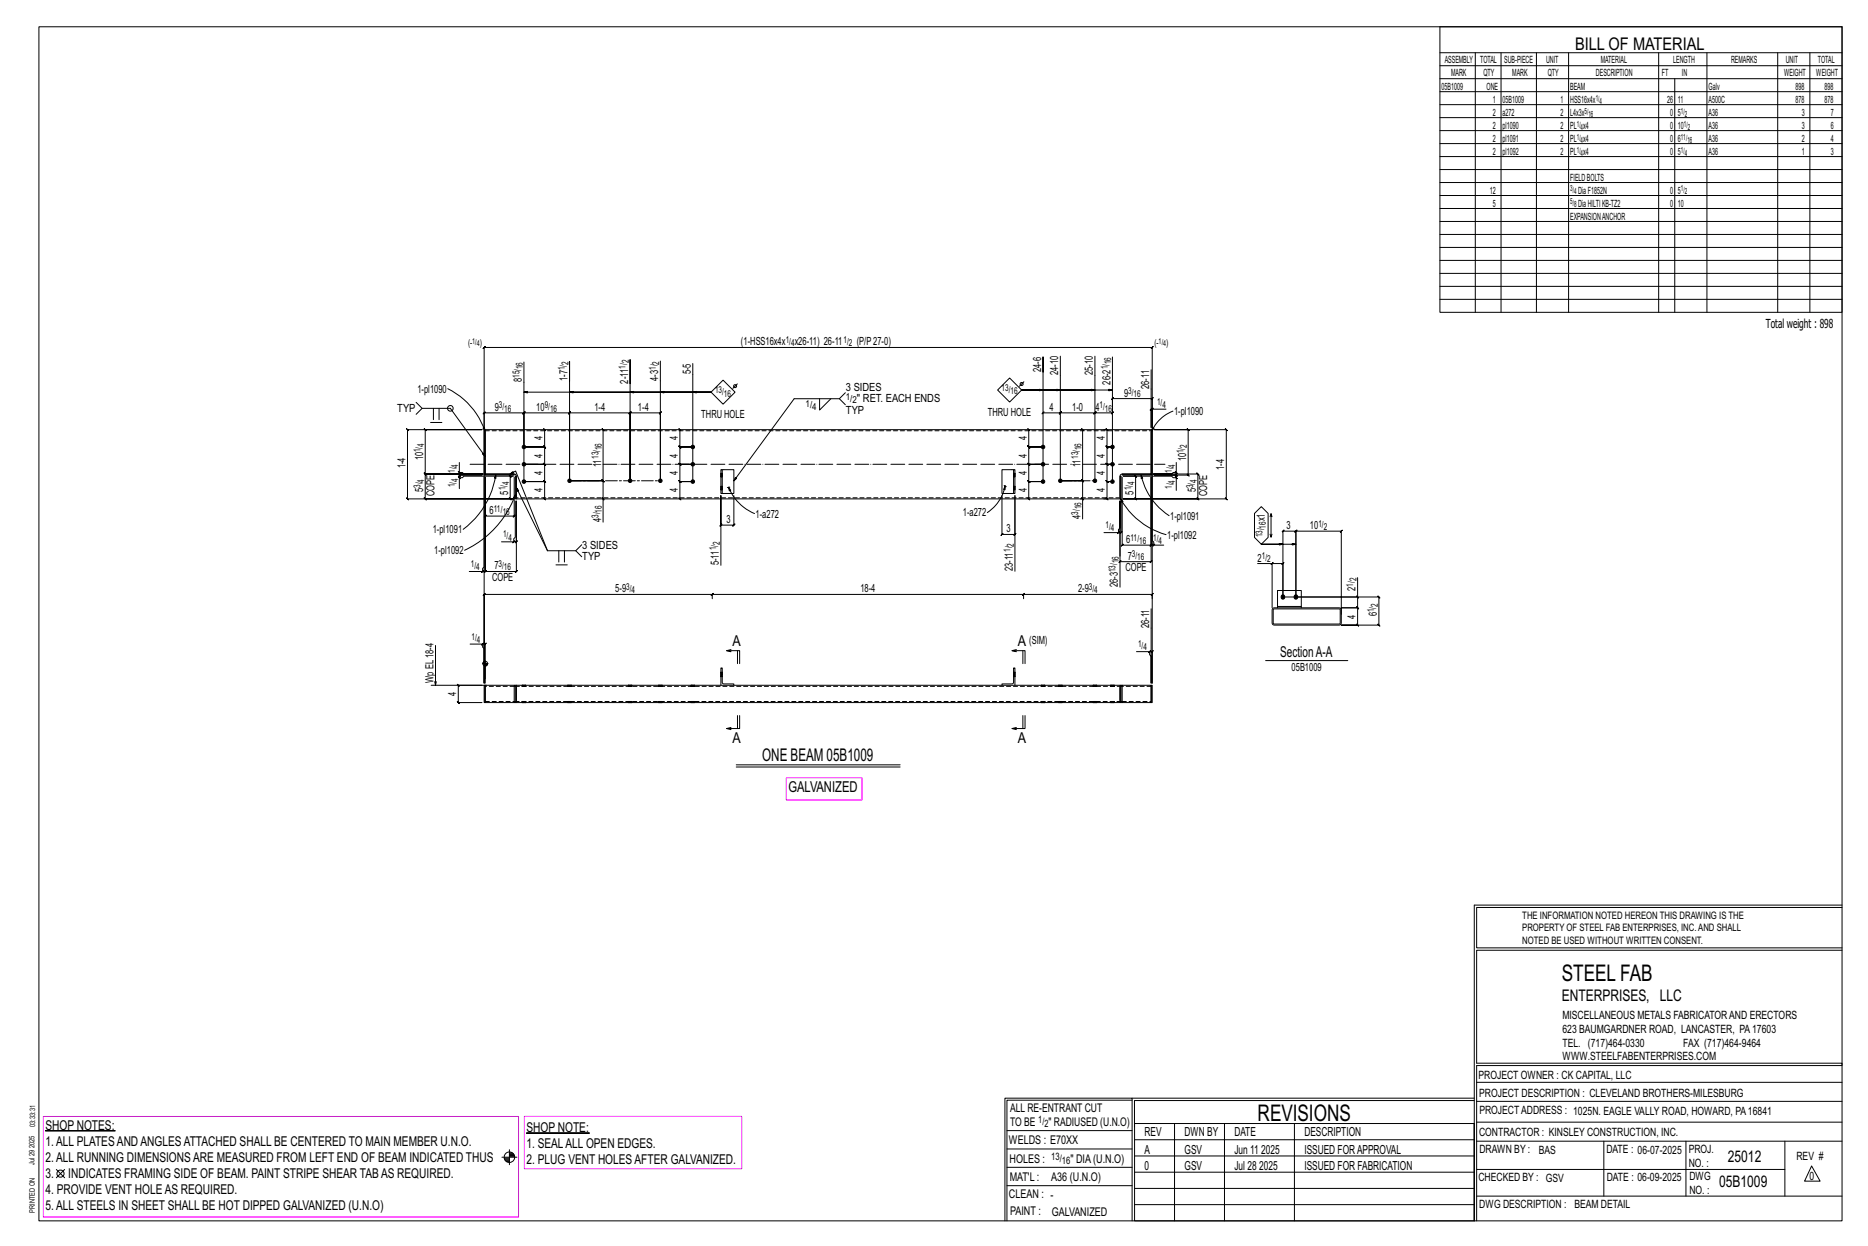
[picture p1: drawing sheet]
<svg xmlns="http://www.w3.org/2000/svg" width="914mm" height="610mm" viewBox="0 0 914 610" stroke-linecap="round" stroke-linejoin="round" font-family="sans-serif">
<g fill="#000" stroke="#000" stroke-width=".49">
<path d="M22 553h34zM258 554h31z"/>
<circle cx="256" cy="219" r=".9"/>
<circle cx="339" cy="219" r=".9"/>
<circle cx="511" cy="219" r=".9"/>
<circle cx="545" cy="219" r=".9"/>
<circle cx="256" cy="227" r=".9"/>
<circle cx="256" cy="236" r=".9"/>
<circle cx="279" cy="235" r=".9"/>
<circle cx="308" cy="235" r=".9"/>
<circle cx="323" cy="235" r=".9"/>
<circle cx="339" cy="236" r=".9"/>
<circle cx="339" cy="227" r=".9"/>
<circle cx="511" cy="236" r=".9"/>
<circle cx="511" cy="227" r=".9"/>
<circle cx="519" cy="235" r=".9"/>
<circle cx="536" cy="235" r=".9"/>
<circle cx="545" cy="227" r=".9"/>
<circle cx="545" cy="236" r=".9"/>
<circle cx="628" cy="292" r="1"/>
<circle cx="634" cy="292" r="1"/>
</g>
<g fill="none" stroke="#000" stroke-width=".49">
<path d="M19 13h883v584h-883zM705 13h197v140h-197zM705 26h197M705 32h197M705 39h197M722 26v127M735 26v127M752 26v127M768 26v127M812 26v127M820 39v114M836 26v127"/>
<path d="M870 26v127M886 26v127M705 45h197M705 51h197M705 58h197M705 64h197M705 70h197M705 77h197M705 83h197M705 89h197M705 96h197M705 102h197"/>
<path d="M705 108h197M705 115h197M705 121h197M705 127h197M705 134h197M705 140h197M705 146h197M256 177v59M323 177v58v-33l1-1-1 1h-15l1-1-1 1v33v-33l1-1-1 1h-29v-1l-1 1h1v33v-33v-1l-1 1h1h-23l1-1-1 1v17v-17l1-1-1 1h-19v-1l-1 1h1v7M339 178v58M519 174v61M536 174v61"/>
<path d="M545 175v61M204 197l3 3h13l18 23M207 200l-3 3M212 200v5M215 200v5M219 190a36 36 0 0 1 18 21M256 192h92h-69M279 186v-9v58M308 188v-12v59M308 192h40h-25M339 192h9M354 186l6 6-6 6-6-6z"/>
<path d="M361 188l-2 2M401 195v6l6-6M411 195l3 3M414 192l-3 3h-22l-30 40M494 185l6 6-6 6-6-6zM501 187l-2 2M511 182v-7v61M511 191h-11h19M536 191h-36h45M563 181v28v-9v1l1-1h-1h1M565 200l-1 1zM199 210h37h-28l1 1-1-1v22v-1l1 1h-1h28h-28v-1l1 1h-1v12l1 1-1-1h43h-52l1 1-1-1v-34l1 1z"/>
<path d="M211 207h5M236 209h1v2zM237 210h1v22h-1zM238 211v21h14l1 1v10M238 210h325M267 210h-1l1 1v-1v9l-1-1 1 1h-11h11l-1-1 1 1v8h-1l1 1v-1h-11h11h-1l1 1v-1v9l-1-1 1 1h-11h11l-1-1 1 1v8M295 210l1 1-1-1v25l1 1-1-1h-16h16l1 1-1-1v9l1 1-1-1v11M333 210h-1l1 1v-1v9l-1-1 1 1h6h-6l-1-1 1 1v8h-1l1 1v-1h6h-6h-1l1 1v-1v9l-1-1 1 1h6h-6l-1-1 1 1v8M504 210h-1l1 1v-1v9l-1-1 1 1h7h-7l-1-1 1 1v8h-1l1 1v-1h7h-7h-1l1 1v-1v9l-1-1 1 1h7h-7l-1-1 1 1v8M511 201l-1 1zM529 210h1h-1l1 1v-1v25h-1l1 1v-1h-11h11h-1l1 1v-1v9M540 210h2h-1l1 1v-1v9l-1-1 1 1h3h-3l-1-1 1 1v8h-1l1 1v-1h3h-3h-1l1 1v-1v9l-1-1 1 1h3h-3l-1-1 1 1v8h-1l1 1-2-1"/>
<path d="M563 210h1v22h-1zM563 211v21h-14l-1 1v10M564 209l1 1-1 1zM571 200h-7v9v-14h1l-1 1v-1h-19l-1 1 1-1v7v-1l-1 1h1h-9v-1l-1 1 1-1-1 1h1h-17l1-1-1 1 1-1-1 1h-8M574 201a19 19 0 0 0-10 10M224 233l1 1zM224 231l1 1zM225 239v-5h1l1-1h24l-2-1 1 1v11h-1l1 1v-1h1M225 231v1h-1l1 1v-1h11h-11h-1l1 1v-1v2M225 226v5h1l1 1h9M237 233v44l-1 1v2h-6M238 232h14h-14z"/>
<path d="M238 233v19l-1 1 1-1h14l-1 1 1-1v-19M243 232v2h-1zM243 232a41 41 0 0 1-16 27M250 232l2-2 16 39M252 233h1v11h-1zM253 239l15 30M353 230h1v11h-1zM354 230h5v11h-5M357 238l1 2h-1zM357 238a24 24 0 0 0 12 13M357 238h-1M357 238h.1"/>
<path d="M492 238h.1M492 238v2l-1-1zM492 238a20 20 0 0 1-9 13M492 238h1M496 230h1v11h-1zM496 230h-6v11h6M548 233h1v11h-1zM549 232h14h-14zM549 233v34l1-1-1 1h14l1-1-1 1v-34M559 232v2zM559 232a32 32 0 0 0 13 20M563 233v42l1-1-1 1h-15"/>
<path d="M563 233v34l1-1-1 1h2M564 233v31l1 1v2h5M565 232h11h-1l1 1v-1v2M575 233l1 1zM575 231l1 1zM576 226v5h-2v1h-9h21v-1l1 1h-1v12l1 1-1-1h-36h50l1 1-1-1v-34l1 1-1-1h-35h17h-1l1 1v-1v22h-1l1 1v-1h-17M576 240v-6h-2v-1h-24h6l-1-1 1 1v11h-1l1 1v-1h-6M576 231v1h-1l1 1v-1h-11M252 245v18l-1 1v1h-6M252 242v2h-1zM252 242a48 48 0 0 1-25 27M253 244h295"/>
<path d="M266 244l1 1zM332 244l1 1zM359 242v15l1-1-1 1h-6v-1l-1 1h1v-15v35M490 242v19v1l1-1h-1h7l-1 1 1-1v-19v37M503 244l1 1zM529 244h1v10M529 244l1 1zM548 245v42M549 244l1 1-1 1zM549 244a37 37 0 0 0 22 18M549 245v16v-1l-1 1h1h-1M614 251l3-3 4 3v12l-4 3-3-3z"/>
<path d="M622 251v2M623 253l-1-2v12M236 280l1-1zM251 265h2l-1 1 1-1v-20v35v-1l-1 1h1h-15v-1l-1 1h1v-47v47v-1l-1 1h1h-2M252 265l-1 1zM272 276h6M274 269v6M276 269v6M282 269l3 3M285 267l-3 2h-14M540 261h8v-2v-1v-13v27M548 275l1-1z"/>
<path d="M548 260l-1 1zM565 267v-1l-1 1zM616 276h7v21M622 261v2l1-2M622 276l1-1zM623 276h5l1-1-1 1v16M628 266h-11h17M348 291l1-1zM349 291h152l1-1-1 3M349 293v-3l-1 1h1h-112v-1l-1 1h1v43v-164h-1l1-1v1h327l1-1-1 1v164v-15l1-1-1 1h-1M501 291l1-1zM501 291h63l1-1-1 3"/>
<path d="M563 298v36v-13v-1v-1h-7M623 298l33-1 1 1-1 7v1h-33v-1zM623 298h33v7h-32zM625 297h12M625 297v-8h12v8M628 292v-32l1-1-1 1h6l1-1-1 1v32M664 292l1 1zM665 292v5h-1l1 1v-1h-8h8h-1l1 1v-1v9l-1-1 1 1h-8h18l-1-1 1 1v-14v1l-1-1h1h-41v-32l1-1-1 1h23h-1l1-1v1v41M665 283v9h-37M213 316v19M230 315h6v2h1v17M236 316l1-1z"/>
<path d="M236 315h2l-1 1 1-1v19M358 319l-2-1h6v7M358 318h-2M361 318v7M498 319l-3-1h7v7M498 318h-3M501 318v7M562 319l1-1zM211 335h27M236 335h-12l1 1-1-1v9v-1l1 1h-1h12M236 325h3M236 324v1"/>
<path d="M237 324v1M237 335h1v9h-1zM238 323v9M238 325v1M238 325h.1M239 325h.1M252 335h-14v9h14M252 336h.1M252 335v9M253 335h-1v9M253 335v9h-1M253 336v7"/>
<path d="M253 335h295M256 335h.1M256 336h.1M257 335h.1M257 336h.1M278 335h.1M278 336h.1M280 335h.1M280 336h.1M308 335h.1M308 336h.1M309 335h.1"/>
<path d="M309 336h.1M322 335h.1M322 336h.1M324 335h.1M324 336h.1M338 335h.1M338 336h.1M340 335h.1M340 336h.1M353 331h.1M353 329h.1M353 335v-8h1v7l5 1"/>
<path d="M354 331h.1M354 329h.1M490 335l6-1v-7h1v8M496 331h.1M496 329h.1M497 331h.1M497 329h.1M510 335h.1M510 336h.1M511 335h.1M511 336h.1M518 335h.1"/>
<path d="M518 336h.1M520 335h.1M520 336h.1M535 335h.1M535 336h.1M537 335h.1M537 336h.1M544 335h.1M544 336h.1M545 335h.1M545 336h.1M548 336v7"/>
<path d="M549 335v9h-1v-9h1M549 336h.1M549 335h14v9h-14zM563 335h1v9h-1zM620 323h40M252 343h.1M253 344h295M256 343h.1M256 344h.1M257 343h.1M257 344h.1M278 343h.1"/>
<path d="M278 344h.1M280 343h.1M280 344h.1M308 343h.1M308 344h.1M309 343h.1M309 344h.1M322 343h.1M322 344h.1M324 343h.1M324 344h.1M338 343h.1"/>
<path d="M338 344h.1M340 343h.1M340 344h.1M358 356h-2M361 350v6M362 350v6h-6l2 1M498 356h-3M501 350v6M502 350v6h-7l3 1M510 343h.1M510 344h.1M511 343h.1"/>
<path d="M511 344h.1M518 343h.1M518 344h.1M520 343h.1M520 344h.1M535 343h.1M535 344h.1M537 343h.1M537 344h.1M544 343h.1M544 344h.1M545 343h.1"/>
<path d="M545 344h.1M549 344h.1M549 343h.1M360 374h81M360 375h81M722 443v154M722 443h180M902 444h-179v20h179M902 465h-179v55h179v1h-179v76M554 538h-61v59M554 537h168M722 538h-167v13"/>
<path d="M723 539h179M723 530h179M493 553h61M555 550h167v47h-167zM555 558h167M575 550v47M599 550v47M634 550v47M723 549h179M723 558h179M785 558v27M825 558v27"/>
<path d="M874 558v27M28 572l4 4M32 572l-4 4M246 566h7M247 567h2M247 568h2M248 568h1M249 562v8M249 564h2M249 566h3M249 565h3M493 571h61"/>
<path d="M493 562h61M555 573h167M555 566h167M723 572h151M887 570l4 8h-8zM492 597v-60h62v60M493 580h61M555 589h167M555 581h167M723 585h179"/>
<circle cx="220" cy="200" r="1.4"/>
<circle cx="360" cy="189" r=".7"/>
<circle cx="500" cy="188" r=".7"/>
<circle cx="238" cy="325" r="1.2"/>
<circle cx="30" cy="574" r="1.8"/>
<circle cx="249" cy="566" r="2.6"/>
</g>
<path d="M385 381h37v10h-37zM21 546h233v49h-233zM257 546h106v26h-106z" fill="none" stroke="#f0f" stroke-width=".5"/>
<g fill="none" stroke="#000" stroke-width=".49" stroke-dasharray="2 1.4">
<path d="M238 211h325M353 233h1zM353 233h.1M353 233h1M353 232h1M353 240h1zM353 240v-1M353 239l1 1M353 239h1M353 238h1M354 233l-1-1 1 1M354 239h-1h1"/>
<path d="M496 238h1zM496 238l1 1-1-1M496 232h1zM496 232h1h-1M497 238h.1M497 238h-1M497 239h-1M497 240h-1M497 232h.1M497 232h-1M497 233h-1M548 244h-295"/>
<path d="M252 336h-14M252 336h297M256 335v1M256 335h.1M256 335l1 1zM256 336h.1M257 335v1M257 335h.1M257 336h.1M257 336v-1M278 335v1M278 335h.1"/>
<path d="M279 335v1zM279 335l-1 1M279 336h-1M279 335v1M280 335h.1M280 336h.1M280 336v-1M308 335v1M308 335h.1M308 335l1 1zM308 336h.1M309 335v1"/>
<path d="M309 335h.1M309 336h.1M309 336v-1M322 335v1M322 335h.1M323 335l-1 1M323 335l1 1zM323 335v1M323 336h.1M324 335v1M324 335h.1M324 336h.1"/>
<path d="M324 336v-1M338 335v1M338 335h.1M339 335l-1 1M339 335v1zM339 335v1M339 336h.1M340 335v1M340 335h.1M340 336h.1M340 336v-1M353 330h1"/>
<path d="M353 329h1M353 329h.1M353 331h.1M353 331h1M353 330l1 1M354 329h-1M354 329h.1M354 330h-1l1 1M496 331h.1M496 330h1l-1-1M496 331h1M497 329h-1"/>
<path d="M497 330h-1M497 331h-1M497 331h.1M497 329h.1M497 330l-1-1M510 335v1M510 335h.1M511 335v1zM511 335l-1 1M511 336h-1M511 335v1M511 335h.1"/>
<path d="M511 336h.1M511 336v-1M518 335v1M518 335h.1M519 335l-1 1M519 335v1zM519 336h.1M519 335v1M520 335v1M520 335h.1M520 336h.1M520 336v-1"/>
<path d="M535 335v1M535 335h.1M536 335l-1 1M536 335v1zM536 336h.1M536 335v1M537 335v1M537 335h.1M537 336h.1M537 336v-1M544 335v1M544 335h.1"/>
<path d="M545 335v1zM545 335l-1 1M545 336h-1M545 335v1M545 335h.1M545 336h.1M545 336v-1M563 336h-14M238 343h14M256 343h.1M256 343v1M256 344h.1"/>
<path d="M256 344v-1M256 343v1zM256 344l1-1M256 343h1M257 344v-1M257 344h.1M278 343h.1M278 343v1M278 344h.1M278 344v-1M278 343l1 1zM279 344v-1"/>
<path d="M279 343h.1M279 344l1-1M280 344v-1M280 344h.1M308 343h.1M308 343v1M308 344h.1M308 344v-1M308 343v1zM308 344l1-1M308 343h1M309 344v-1"/>
<path d="M309 344h.1M322 343h.1M322 343v1M322 344h.1M323 344v-1M323 343v1zM323 344l1-1M323 343h1M324 344v-1M324 344h.1M338 343h.1M338 343v1"/>
<path d="M338 344h.1M339 344v-1M339 343v1zM339 344l1-1M339 343h.1M340 344v-1M340 344h.1M510 343h.1M510 343v1M510 344h.1M510 344v-1M510 343l1 1z"/>
<path d="M511 344v-1M511 343h.1M511 344h.1M518 343h.1M518 343v1M518 344h.1M518 344v-1M519 343v1zM519 344v-1M519 344l1-1M519 343h.1M520 344v-1"/>
<path d="M520 344h.1M535 343h.1M535 343v1M535 344h.1M535 344v-1M536 343v1zM536 344v-1M536 344l1-1M536 343h.1M537 344v-1M537 344h.1M544 343h.1"/>
<path d="M544 343v1M544 344h.1M544 344v-1M544 343l1 1zM545 344v-1M545 343h.1M545 344h.1M549 343h-297M549 343h14"/>
</g>
<path d="M230 227h60M295 227h229M530 227h40" fill="none" stroke="#000" stroke-width=".49" stroke-dasharray="6.8 1 0 1"/>
<path d="M279 235h44M519 235h17" fill="none" stroke="#000" stroke-width=".49" stroke-dasharray="5.8 1 1 1"/>
<g font-size="11.2">
<text x="764" y="480">STEEL FAB</text>
<text x="616" y="548">REVISIONS</text>
</g>
<g font-size="8.6">
<text x="771" y="24">BILL OF MATERIAL</text>
<text x="373" y="372">ONE BEAM 05B1009</text>
</g>
<g font-size="7.9">
<text x="765" y="490">ENTERPRISES, LLC</text>
<text x="846" y="569">25012</text>
<text x="842" y="581">05B1009</text>
</g>
<g font-size="7.3">
<text x="358" y="316">A</text>
<text x="498" y="316">A</text>
<text x="627" y="321">SectionA-A</text>
<text x="358" y="364">A</text>
<text x="498" y="364">A</text>
<text x="386" y="388">GALVANIZED</text>
</g>
<g font-size="6.6">
<text x="22" y="553">SHOP NOTES:</text>
<text x="258" y="554">SHOP NOTE:</text>
<text x="22" y="561">1.ALL PLATESANDANGLESATTACHED SHALL BE CENTERED TO MAIN MEMBER U.N.O.</text>
<text x="258" y="562">1. SEALALL OPEN EDGES.</text>
<text x="22" y="568">2.ALL RUNNING DIMENSIONSARE MEASURED FROM LEFT END OF BEAM INDICATED THUS</text>
<text x="258" y="570">2. PLUG VENT HOLESAFTER GALVANIZED.</text>
<text x="22" y="576">3.</text>
<text x="33" y="576">INDICATES FRAMING SIDE OF BEAM. PAINT STRIPE SHEAR TABAS REQUIRED.</text>
<text x="22" y="584">4. PROVIDE VENT HOLEAS REQUIRED.</text>
<text x="22" y="592">5.ALL STEELS IN SHEET SHALL BE HOT DIPPED GALVANIZED (U.N.O)</text>
</g>
<g font-size="6.1">
<text x="864" y="161">Total weight : 898</text>
<text x="560" y="556">REV</text>
<text x="580" y="556">DWN BY</text>
<text x="604" y="556">DATE</text>
<text x="639" y="556">DESCRIPTION</text>
<text x="560" y="564">A</text>
<text x="580" y="564">GSV</text>
<text x="604" y="564">Jun 11</text>
<text x="617" y="564">2025</text>
<text x="639" y="564">ISSUED FORAPPROVAL</text>
<text x="560" y="572">0</text>
<text x="580" y="572">GSV</text>
<text x="604" y="572">Jul 28</text>
<text x="616" y="572">2025</text>
<text x="639" y="572">ISSUED FOR FABRICATION</text>
</g>
<g font-size="5.9">
<text x="494" y="560">WELDS : E70XX</text>
<text x="494" y="569">HOLES :</text>
<text x="524" y="569">&quot; DIA(U.N.O)</text>
<text x="494" y="578">MAT'L :</text>
<text x="515" y="578">A36 (U.N.O)</text>
<text x="494" y="586">CLEAN : -</text>
<text x="495" y="595">PAINT :</text>
<text x="515" y="595">GALVANIZED</text>
</g>
<g font-size="5.8">
<text x="494" y="544">ALL RE-ENTRANT CUT</text>
<text x="494" y="551">TO BE</text>
<text x="513" y="551">&quot; RADIUSED (U.N.O)</text>
</g>
<g font-size="5.6">
<text x="765" y="499">MISCELLANEOUS METALS FABRICATORAND ERECTORS</text>
<text x="765" y="505">623 BAUMGARDNER ROAD, LANCASTER, PA17603</text>
<text x="765" y="512">TEL. (717)464-0330</text>
<text x="824" y="512">FAX (717)464-9464</text>
<text x="765" y="519">WWW.STEELFABENTERPRISES.COM</text>
<text x="724" y="528">PROJECT OWNER : CK CAPITAL, LLC</text>
<text x="724" y="537">PROJECT DESCRIPTION : CLEVELAND BROTHERS-MILESBURG</text>
<text x="724" y="545">PROJECTADDRESS : 1025N. EAGLE VALLY ROAD, HOWARD, PA16841</text>
<text x="724" y="556">CONTRACTOR : KINSLEY CONSTRUCTION, INC.</text>
<text x="724" y="564">DRAWN BY :</text>
<text x="753" y="564">BAS</text>
<text x="786" y="564">DATE : 06-07-2025</text>
<text x="827" y="564">PROJ.</text>
<text x="879" y="568">REV #</text>
<text x="827" y="571">NO. :</text>
<text x="724" y="578">CHECKED BY : GSV</text>
<text x="787" y="578">DATE : 06-09-2025</text>
<text x="827" y="578">DWG</text>
<text x="886" y="578">0</text>
<text x="827" y="584">NO. :</text>
<text x="724" y="591">DWG DESCRIPTION : BEAM DETAIL</text>
</g>
<g font-size="5.5">
<text x="363" y="169">(1-HSS16x4x</text>
<text x="389" y="169">x26-11) 26-11</text>
<text x="419" y="169">(P/P27-0)</text>
<text x="338" y="183" transform="rotate(-90 338 183)">5-5</text>
<text x="510" y="182" transform="rotate(-90 510 182)">24-6</text>
<text x="518" y="184" transform="rotate(-90 518 184)">24-10</text>
<text x="535" y="184" transform="rotate(-90 535 184)">25-10</text>
<text x="255" y="187" transform="rotate(-90 255 187)">8</text>
<text x="278" y="186" transform="rotate(-90 278 186)">1-7</text>
<text x="307" y="188" transform="rotate(-90 307 188)">2-11</text>
<text x="322" y="186" transform="rotate(-90 322 186)">4-3</text>
<text x="414" y="191">3 SIDES</text>
<text x="544" y="188" transform="rotate(-90 544 188)">26-2</text>
<text x="563" y="190" transform="rotate(-90 563 190)">26-11</text>
<text x="204" y="192">1-pl1090</text>
<text x="420" y="197">&quot; RET. EACH ENDS</text>
<text x="550" y="194">9</text>
<text x="194" y="202">TYP</text>
<text x="242" y="201">9</text>
<text x="263" y="201">10</text>
<text x="291" y="201">1-4</text>
<text x="312" y="201">1-4</text>
<text x="414" y="202">TYP</text>
<text x="484" y="203">THRU HOLE</text>
<text x="514" y="201">4</text>
<text x="525" y="201">1-0</text>
<text x="536" y="201">4</text>
<text x="575" y="203">1-pl1090</text>
<text x="343" y="204">THRU HOLE</text>
<text x="266" y="215" transform="rotate(-90 266 215)">4</text>
<text x="332" y="215" transform="rotate(-90 332 215)">4</text>
<text x="503" y="215" transform="rotate(-90 503 215)">4</text>
<text x="541" y="215" transform="rotate(-90 541 215)">4</text>
<text x="207" y="225" transform="rotate(-90 207 225)">10</text>
<text x="266" y="224" transform="rotate(-90 266 224)">4</text>
<text x="332" y="224" transform="rotate(-90 332 224)">4</text>
<text x="503" y="224" transform="rotate(-90 503 224)">4</text>
<text x="541" y="224" transform="rotate(-90 541 224)">4</text>
<text x="581" y="226" transform="rotate(-90 581 226)">10</text>
<text x="198" y="229" transform="rotate(-90 198 229)">1-4</text>
<text x="266" y="232" transform="rotate(-90 266 232)">4</text>
<text x="294" y="229" transform="rotate(-90 294 229)">11</text>
<text x="332" y="232" transform="rotate(-90 332 232)">4</text>
<text x="503" y="232" transform="rotate(-90 503 232)">4</text>
<text x="529" y="229" transform="rotate(-90 529 229)">11</text>
<text x="541" y="232" transform="rotate(-90 541 232)">4</text>
<text x="599" y="230" transform="rotate(-90 599 230)">1-4</text>
<text x="207" y="241" transform="rotate(-90 207 241)">5</text>
<text x="213" y="243" transform="rotate(-90 213 243)">COPE</text>
<text x="249" y="242" transform="rotate(-90 249 242)">5</text>
<text x="266" y="241" transform="rotate(-90 266 241)">4</text>
<text x="332" y="241" transform="rotate(-90 332 241)">4</text>
<text x="503" y="241" transform="rotate(-90 503 241)">4</text>
<text x="541" y="241" transform="rotate(-90 541 241)">4</text>
<text x="555" y="242" transform="rotate(-90 555 242)">5</text>
<text x="585" y="241" transform="rotate(-90 585 241)">5</text>
<text x="591" y="243" transform="rotate(-90 591 243)">COPE</text>
<text x="240" y="252">6</text>
<text x="294" y="255" transform="rotate(-90 294 255)">4</text>
<text x="356" y="256">3</text>
<text x="370" y="253">1-a272</text>
<text x="471" y="253">1-a272</text>
<text x="529" y="254" transform="rotate(-90 529 254)">4</text>
<text x="573" y="254">1-pl1091</text>
<text x="619" y="255" transform="rotate(-90 619 255)">x1</text>
<text x="212" y="261">1-pl1091</text>
<text x="493" y="260">3</text>
<text x="571" y="264">1-pl1092</text>
<text x="630" y="259">3</text>
<text x="641" y="259">10</text>
<text x="285" y="268">3 SIDES</text>
<text x="551" y="266">6</text>
<text x="213" y="271">1-pl1092</text>
<text x="285" y="274">TYP</text>
<text x="552" y="274">7</text>
<text x="616" y="275">2</text>
<text x="242" y="279">7</text>
<text x="352" y="277" transform="rotate(-90 352 277)">5-11</text>
<text x="496" y="279" transform="rotate(-90 496 279)">23-11</text>
<text x="551" y="279">COPE</text>
<text x="241" y="284">COPE</text>
<text x="547" y="287" transform="rotate(-90 547 287)">26-3</text>
<text x="301" y="290">5-9</text>
<text x="421" y="290">18-4</text>
<text x="528" y="290">2-9</text>
<text x="664" y="289" transform="rotate(-90 664 289)">2</text>
<text x="664" y="303" transform="rotate(-90 664 303)">4</text>
<text x="674" y="302" transform="rotate(-90 674 302)">6</text>
<text x="563" y="307" transform="rotate(-90 563 307)">26-11</text>
<text x="504" y="315">(SIM)</text>
<text x="632" y="328">05B1009</text>
<text x="212" y="334" transform="rotate(-90 212 334)">Wp EL18-4</text>
<text x="223" y="340" transform="rotate(-90 223 340)">4</text>
</g>
<g font-size="5">
<text x="745" y="450">THE INFORMATION NOTED HEREON THIS DRAWING IS THE</text>
<text x="745" y="456">PROPERTY OF STEEL FAB ENTERPRISES, INC.AND SHALL</text>
<text x="745" y="462">NOTED BE USED WITHOUT WRITTEN CONSENT.</text>
<text x="508" y="550">1/</text>
<text x="511" y="551">2</text>
<text x="515" y="568">13/</text>
<text x="520" y="570">16</text>
</g>
<g font-size="4.9">
<text x="707" y="31">ASSEMBLY</text>
<text x="725" y="31">TOTAL</text>
<text x="736" y="31">SUB-PIECE</text>
<text x="757" y="31">UNIT</text>
<text x="784" y="31">MATERIAL</text>
<text x="819" y="31">LENGTH</text>
<text x="847" y="31">REMARKS</text>
<text x="874" y="31">UNIT</text>
<text x="890" y="31">TOTAL</text>
<text x="710" y="37">MARK</text>
<text x="726" y="37">QTY</text>
<text x="740" y="37">MARK</text>
<text x="758" y="37">QTY</text>
<text x="781" y="37">DESCRIPTION</text>
<text x="814" y="37">FT</text>
<text x="823" y="37">IN</text>
<text x="873" y="37">WEIGHT</text>
<text x="889" y="37">WEIGHT</text>
<text x="706" y="44">05B1009</text>
<text x="728" y="44">ONE</text>
<text x="769" y="44">BEAM</text>
<text x="836" y="44">Galv</text>
<text x="879" y="44">898</text>
<text x="893" y="44">898</text>
<text x="731" y="50">1</text>
<text x="736" y="50">05B1009</text>
<text x="764" y="50">1</text>
<text x="769" y="50">HSS16x4x</text>
<text x="816" y="50">26</text>
<text x="821" y="50">11</text>
<text x="836" y="50">A500C</text>
<text x="879" y="50">878</text>
<text x="893" y="50">878</text>
<text x="731" y="57">2</text>
<text x="736" y="57">a272</text>
<text x="764" y="57">2</text>
<text x="769" y="57">L4x3x</text>
<text x="818" y="57">0</text>
<text x="821" y="57">5</text>
<text x="836" y="57">A36</text>
<text x="882" y="57">3</text>
<text x="896" y="57">7</text>
<text x="731" y="63">2</text>
<text x="736" y="63">pl1090</text>
<text x="764" y="63">2</text>
<text x="769" y="63">PL x4</text>
<text x="818" y="63">0</text>
<text x="821" y="63">10</text>
<text x="836" y="63">A36</text>
<text x="882" y="63">3</text>
<text x="896" y="63">6</text>
<text x="731" y="69">2</text>
<text x="736" y="69">pl1091</text>
<text x="764" y="69">2</text>
<text x="769" y="69">PL x4</text>
<text x="818" y="69">0</text>
<text x="821" y="69">6</text>
<text x="836" y="69">A36</text>
<text x="882" y="69">2</text>
<text x="896" y="69">4</text>
<text x="731" y="76">2</text>
<text x="736" y="76">pl1092</text>
<text x="764" y="76">2</text>
<text x="769" y="76">PL x4</text>
<text x="818" y="76">0</text>
<text x="821" y="76">5</text>
<text x="836" y="76">A36</text>
<text x="882" y="76">1</text>
<text x="896" y="76">3</text>
<text x="769" y="88">FIELDBOLTS</text>
<text x="729" y="95">12</text>
<text x="772" y="95">DiaF1852N</text>
<text x="818" y="95">0</text>
<text x="821" y="95">5</text>
<text x="731" y="101">5</text>
<text x="772" y="101">DiaHILTIKB-TZ2</text>
<text x="818" y="101">0</text>
<text x="821" y="101">10</text>
<text x="769" y="107">EXPANSIONANCHOR</text>
</g>
<g font-size="4.7">
<text x="385" y="168">1/</text>
<text x="413" y="168">1/</text>
<text x="229" y="169">(-</text>
<text x="235" y="169">)</text>
<text x="387" y="169">4</text>
<text x="416" y="169">2</text>
<text x="565" y="169">(-</text>
<text x="571" y="169">)</text>
<text x="278" y="179" transform="rotate(-90 278 179)">2</text>
<text x="308" y="178" transform="rotate(-90 308 178)">2</text>
<text x="323" y="178" transform="rotate(-90 323 178)">2</text>
<text x="544" y="178" transform="rotate(-90 544 178)">16</text>
<text x="254" y="185" transform="rotate(-90 254 185)">15/</text>
<text x="256" y="181" transform="rotate(-90 256 181)">16</text>
<text x="277" y="181" transform="rotate(-90 277 181)">1/</text>
<text x="306" y="180" transform="rotate(-90 306 180)">1/</text>
<text x="321" y="181" transform="rotate(-90 321 181)">1/</text>
<text x="542" y="181" transform="rotate(-90 542 181)">1/</text>
<text x="490" y="191">13/</text>
<text x="350" y="192">13/</text>
<text x="354" y="194">16</text>
<text x="414" y="196">1/</text>
<text x="417" y="197">2</text>
<text x="495" y="193">16</text>
<text x="552" y="193">3/</text>
<text x="555" y="194">16</text>
<text x="566" y="198">1/</text>
<text x="244" y="200">3/</text>
<text x="247" y="201">16</text>
<text x="267" y="200">9/</text>
<text x="269" y="201">16</text>
<text x="394" y="199">1/</text>
<text x="398" y="201">4</text>
<text x="538" y="200">1/</text>
<text x="541" y="201">16</text>
<text x="569" y="200">4</text>
<text x="206" y="221" transform="rotate(-90 206 221)">1/</text>
<text x="208" y="219" transform="rotate(-90 208 219)">4</text>
<text x="295" y="220" transform="rotate(-90 295 220)">16</text>
<text x="529" y="220" transform="rotate(-90 529 220)">16</text>
<text x="579" y="222" transform="rotate(-90 579 222)">1/</text>
<text x="581" y="219" transform="rotate(-90 581 219)">2</text>
<text x="293" y="225" transform="rotate(-90 293 225)">13/</text>
<text x="528" y="225" transform="rotate(-90 528 225)">13/</text>
<text x="223" y="231" transform="rotate(-90 223 231)">1/</text>
<text x="224" y="229" transform="rotate(-90 224 229)">4</text>
<text x="574" y="231" transform="rotate(-90 574 231)">1/</text>
<text x="575" y="229" transform="rotate(-90 575 229)">4</text>
<text x="206" y="239" transform="rotate(-90 206 239)">3/</text>
<text x="208" y="236" transform="rotate(-90 208 236)">4</text>
<text x="223" y="238" transform="rotate(-90 223 238)">1/</text>
<text x="224" y="236" transform="rotate(-90 224 236)">4</text>
<text x="248" y="240" transform="rotate(-90 248 240)">1/</text>
<text x="249" y="237" transform="rotate(-90 249 237)">4</text>
<text x="554" y="240" transform="rotate(-90 554 240)">1/</text>
<text x="555" y="237" transform="rotate(-90 555 237)">4</text>
<text x="574" y="239" transform="rotate(-90 574 239)">1/</text>
<text x="575" y="237" transform="rotate(-90 575 237)">4</text>
<text x="584" y="239" transform="rotate(-90 584 239)">3/</text>
<text x="586" y="236" transform="rotate(-90 586 236)">4</text>
<text x="242" y="250">11/</text>
<text x="246" y="252">16</text>
<text x="295" y="251" transform="rotate(-90 295 251)">16</text>
<text x="528" y="252" transform="rotate(-90 528 252)">3/</text>
<text x="529" y="249" transform="rotate(-90 529 249)">16</text>
<text x="293" y="253" transform="rotate(-90 293 253)">3/</text>
<text x="645" y="258">1/</text>
<text x="246" y="263">1/</text>
<text x="541" y="258">1/</text>
<text x="544" y="260">4</text>
<text x="618" y="263" transform="rotate(-90 618 263)">13/</text>
<text x="620" y="259" transform="rotate(-90 620 259)">16</text>
<text x="648" y="259">2</text>
<text x="249" y="265">4</text>
<text x="351" y="269" transform="rotate(-90 351 269)">1/</text>
<text x="352" y="267" transform="rotate(-90 352 267)">2</text>
<text x="496" y="267" transform="rotate(-90 496 267)">2</text>
<text x="553" y="264">11/</text>
<text x="558" y="266">16</text>
<text x="565" y="264">1/</text>
<text x="567" y="266">4</text>
<text x="495" y="270" transform="rotate(-90 495 270)">1/</text>
<text x="548" y="276" transform="rotate(-90 548 276)">16</text>
<text x="554" y="273">3/</text>
<text x="557" y="274">16</text>
<text x="618" y="273">1/</text>
<text x="620" y="275">2</text>
<text x="230" y="277">1/</text>
<text x="233" y="279">4</text>
<text x="244" y="277">3/</text>
<text x="247" y="279">16</text>
<text x="546" y="280" transform="rotate(-90 546 280)">13/</text>
<text x="662" y="287" transform="rotate(-90 662 287)">1/</text>
<text x="664" y="284" transform="rotate(-90 664 284)">2</text>
<text x="307" y="289">3/</text>
<text x="309" y="290">4</text>
<text x="533" y="289">3/</text>
<text x="536" y="290">4</text>
<text x="673" y="300" transform="rotate(-90 673 300)">1/</text>
<text x="674" y="297" transform="rotate(-90 674 297)">2</text>
<text x="231" y="313">1/</text>
<text x="233" y="315">4</text>
<text x="557" y="317">1/</text>
<text x="560" y="318">4</text>
</g>
<g font-size="4.2">
<text x="781" y="49">1/</text>
<text x="783" y="51">4</text>
<text x="776" y="56">5/</text>
<text x="778" y="57">16</text>
<text x="823" y="56">1/</text>
<text x="825" y="57">2</text>
<text x="772" y="62">1/</text>
<text x="774" y="63">4</text>
<text x="824" y="62">1/</text>
<text x="826" y="63">2</text>
<text x="772" y="68">1/</text>
<text x="774" y="70">4</text>
<text x="823" y="68">11/</text>
<text x="826" y="70">16</text>
<text x="772" y="75">1/</text>
<text x="774" y="76">4</text>
<text x="823" y="75">1/</text>
<text x="825" y="76">4</text>
<text x="769" y="94">3/</text>
<text x="770" y="95">4</text>
<text x="823" y="94">1/</text>
<text x="825" y="95">2</text>
<text x="769" y="100">5/</text>
<text x="770" y="101">8</text>
</g>
<g font-size="4">
<text x="231" y="168">1/</text>
<text x="233" y="170">4</text>
<text x="567" y="168">1/</text>
<text x="569" y="170">4</text>
</g>
<g font-size="3.7">
<text x="17" y="551" transform="rotate(-90 17 551)">03:33:31</text>
<text x="17" y="562" transform="rotate(-90 17 562)">2025</text>
<text x="17" y="570" transform="rotate(-90 17 570)">Jul 29</text>
<text x="17" y="593" transform="rotate(-90 17 593)">PRINTED ON</text>
</g>
</svg>
